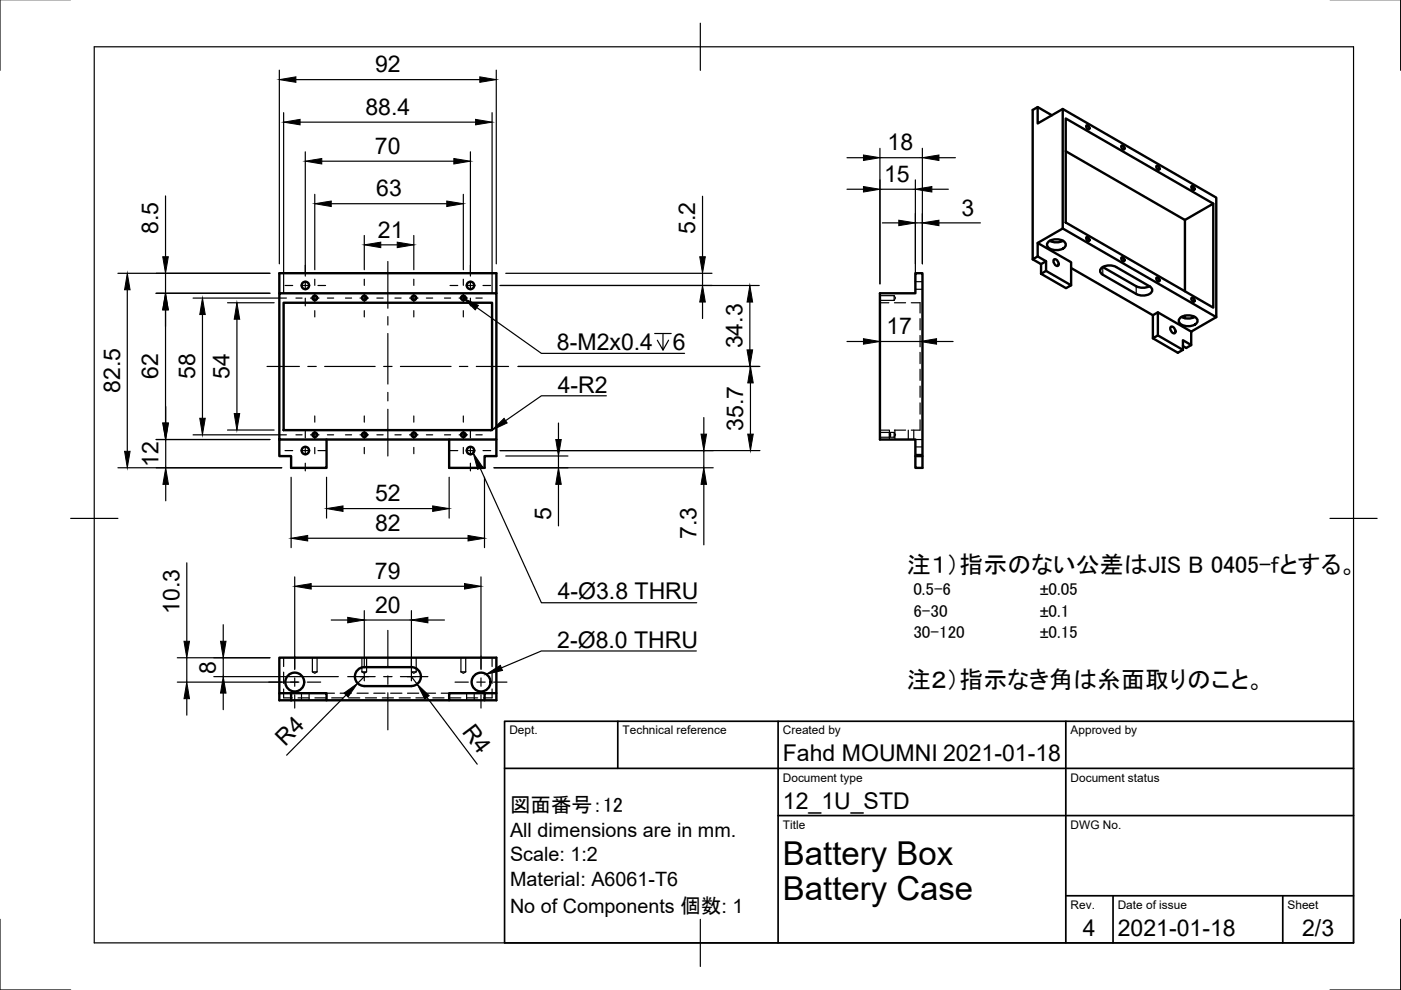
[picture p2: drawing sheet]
<svg xmlns="http://www.w3.org/2000/svg" width="297mm" height="210mm" viewBox="0 0 297 210" stroke-linecap="round" stroke-linejoin="round" font-family="sans-serif">
<!-- layer: Visible -->
<g fill="none" stroke="#000" stroke-width=".51">
<path d="M220 22.7l3 1.7M225.3 23.1l-5.3 3.1v-3.5l-1.1 .6v31.7l1.1-.6M225.3 23.1l32.6 18.8v25.3l-32.6-18.8zM226 32.1l25.2 14.5 6-3.4M226 25.1l31.2 18.1v22l-31.2-18zM230.3 26.6l.5 .1 .1 .7-.4-.2zM237.8 30.9l.4 .1 .2 .6-.5-.1zM245.2 35.2l.5 .1 .1 .6-.5-.1zM252.6 39.5l.5 .1 .1 .6-.4-.1zM218.9 55l1.8 1v2.1M220.7 58.1l1.1-.7v-2l-1.8-1v-2.9l7.1 4.1v4.9M221.8 57.4l5.3 3.1-1.1 .6-5.3-3"/>
<path d="M221.8 55.4l-1.1 .6M222.2 51.4a2.63 2.63 0 0 1 3.8 .3 1.63 1.63 0 0 1-2 1.3 1.63 1.63 0 0 1-2-1.3zM222.6 51l1.4 .4 1.4-.4M223.5 55a.92 .92 0 0 1 .8 1.4 .92 .92 0 0 1-.8-1.4zM225.3 48.4l-5.3 3.1M227.1 56.8l17.3 10 1.1-.6 7.1 4.1M230.3 50.3l.5 .1 .1 .7-.4-.2zM233.4 56.9a2.88 2.88 0 0 1 3.3-.3l7.4 4.4a.95 .95 0 0 1 .1 1 .95 .95 0 0 1-.9 .5l-1.5 .1-.9-.3-7.1-4.1a.83 .83 0 0 1-.4-1.3zM233.8 56.6l7.5 4.3 1.5 .1 .9-.3M237.8 54.6l.4 .1 .2 .7-.5-.2zM245.2 58.9l.5 .1 .1 .6-.5-.1zM251.2 46.6v15.2"/>
<path d="M59.2 62.2h46v31h-46zM59.2 62.2v-4.3h46v4.3M60.1 64.2h44.2v27h-44.2zM186.6 62.2h7.5v-4.3h1.5v38.8h-1.5v-3.5h-7.5zM244.4 66.8v4.9l1.1-.6 5.3 3.1M244.4 71.7l5.3 3.1 1.1-.6M245.5 66.2v4.9M248.3 69.3a.92 .92 0 0 1 .8 1.3 .92 .92 0 0 1-.8-1.3zM250.1 67.5a2.63 2.63 0 0 1 3.8 .3 1.63 1.63 0 0 1-2 1.4 1.63 1.63 0 0 1-2-1.4zM250.5 67.2l1.4 .3 1.4-.3M251.2 66.9v.6M252.6 73.2l-1.8-1.1v2.1"/>
<path d="M252.6 63.2l.5 .1 .1 .6-.4-.1zM257.9 67.2l-5.3 3.1v2.9l-1.1 .6-.7-.4M59.2 93.2v3.5h2.5v2.5h7.5v-6M95.2 93.2v6h7.5v-2.5h2.5v-3.5M194.1 96.7v2.5h1.5v-2.5M59.2 147h2.5v1.5M61.7 147h7.5v1.5h-7.5M69.2 148.5h26M75.8 142l.9-.5 .5-.1h10a2.01 2.01 0 0 1 2 2.1 2.01 2.01 0 0 1-2 2h-10a2 2 0 0 1-1.8-1.3 2 2 0 0 1 .4-2.2zM102.7 147h-7.5v1.5h10v-9.1h-46v9.1h2.5M105.2 147h-2.5v1.5"/>
<circle cx="64.7" cy="60.5" r=".79"/>
<circle cx="66.7" cy="63.2" r=".5"/>
<circle cx="77.2" cy="63.2" r=".5"/>
<circle cx="87.7" cy="63.2" r=".5"/>
<circle cx="98.2" cy="63.2" r=".5"/>
<circle cx="99.7" cy="60.5" r=".79"/>
<circle cx="64.7" cy="95.5" r=".79"/>
<circle cx="66.7" cy="92.2" r=".5"/>
<circle cx="77.2" cy="92.2" r=".5"/>
<circle cx="87.7" cy="92.2" r=".5"/>
<circle cx="98.2" cy="92.2" r=".5"/>
<circle cx="99.7" cy="95.5" r=".79"/>
<circle cx="62.5" cy="144.6" r="2"/>
<circle cx="102" cy="144.6" r="2"/>
</g>
<!-- layer: Hidden -->
<g fill="none" stroke="#000" stroke-width=".25">
<path d="M194.1 59.7h1.5M186.6 62.7h3M186.6 63.7h3M186.6 64.2h1.8M189.6 62.7l.3 .5-.3 .5M189.6 62.7v1M189.6 64.2h2.4M193.2 64.2h1.9v2.2M194.1 61.3h1.5M195.1 67.6v2.3M195.1 71.1v2.4M195.1 74.7v2.4"/>
<path d="M195.1 78.3v2.4M186.6 91.7h3M186.6 92.7h3M186.6 91.2h1.8M188.6 91.7v1M188.6 91.2v2M188.6 91.7l.2 .3-.2 .7zM189.6 91.7v1M189.6 91.7l.3 .5-.3 .5M189.6 91.2h2.4M189.7 91.2v2M192.6 91.2v2"/>
<path d="M193.7 91.2v2M194.1 94.8h1.5M194.1 96.3h1.5M194.1 93.2h1.5M195.1 81.9v2.3M195.1 85.4v2.4M195.1 89v2.2h-1.9M60.1 139.4v1.9M66.2 139.4v3M67.2 139.4v3M76.7 139.4v3M77.7 139.4v3"/>
<path d="M87.2 139.4v3M88.2 139.4v3M97.7 139.4v3M98.7 139.4v3M104.3 139.4v1.9M60.1 146.1v1.9h1.9M60.1 142.5v2.4M63.2 148h2.4M63.9 147v1.5M65.5 147v1.5M66.2 142.4l.5 .4 .5-.4M66.2 142.4h1"/>
<path d="M66.8 148h2.3M69.2 147h1.7M70.3 148h2.4M72.1 147h2.4M73.9 148h2.4M75.7 147h2.4M76.7 142.4h1M76.7 142.4l.5 .4 .5-.4M77.5 148h2.3M79.2 147h2.4M81 148h2.4M82.8 147h2.4"/>
<path d="M84.6 148h2.4M86.4 147h2.4M87.2 142.4h1M87.2 142.4l.5 .4 .5-.4M88.2 148h2.4M90 147h2.4M91.8 148h2.3M93.6 147h1.6M95.3 148h2.4M97.7 142.4l.5 .4 .5-.4M97.7 142.4h1M98.9 148h2.4"/>
<path d="M98.9 147v1.5M100.5 147v1.5M104.3 142.5v2.4M104.3 146.1v1.9h-1.8"/>
</g>
<!-- layer: Visible Narrow -->
<path d="M233.8 56.6v1.6M240.9 60.7v1.6" fill="none" stroke="#000" stroke-width=".25"/>
<!-- layer: Border -->
<path d="M0 -.1v15M297 -.1v15M20 9.9h267v190h-267zM148.5 4.9v10M15 109.9h10M282 109.9h10M0 194.9v15h15M148.5 194.9v10M297 194.9v15h-15" fill="none" stroke="#000" stroke-width=".25"/>
<!-- layer: TitleBlock -->
<path d="M107 152.9h180v47h-180zM131 152.9v10M165 152.9v47M226 152.9v47M107 162.9h180M165 172.9h122M226 189.9h61M236 189.9v10M272 189.9v10" fill="none" stroke="#000" stroke-width=".36"/>
<!-- layer: Annotations -->
<path d="M98.2 63.2l3.2 1.5-.6 1zM100.3 96.1l2 2.9-1 .5zM104.3 91.2l2.6-2.5 .6 1zM103.1 143l3-1.9 .4 1z" fill="#000" stroke="#000" stroke-width=".21"/>
<path d="M101.1 65.2l13.7 9.7h30.3M138.8 70.7h3.5M140.6 70.7v3.5l-1.2-2.1M141.8 72.1l-1.2 2.1M101.8 99.2l13 28.6h32.9M128.6 83.9h-13.8l-7.6 5.3M147.6 138h-32.8l-8.5 3.6" fill="none" stroke="#000" stroke-width=".25"/>
<!-- layer: Center Lines -->
<g fill="none" stroke="#000" stroke-width=".25">
<path d="M64.7 56.2v1.7M64.7 59.6v1.8M66.7 59.2v1.3M77.2 59.2v1.3M82.2 55.4v10M87.7 59.2v1.3M98.2 59.2v1.3M99.7 56.2v1.7M99.7 59.6v1.8M56.6 77.7h6.9M60.4 60.5h1.7M62.7 63.2h1.4"/>
<path d="M63.8 60.5h1.8M64.7 63.2v1.6M65.3 77.7h1.8M65.8 63.2h1.8M66.7 62.3v1.8M66.7 65.9v1.3M67.4 60.5h1.6M68.8 77.7h10.7M69.4 63.2h1.3M73.2 63.2h1.3M76.3 63.2h1.8M77.2 62.3v1.8"/>
<path d="M77.2 65.9v1.3M79.9 63.2h1.3M81.3 77.7h1.8M82.2 67.1v1.8M82.2 70.7v10.7M83.7 63.2h1.3M84.9 77.7h10.7M86.8 63.2h1.8M87.7 62.3v1.8M87.7 65.9v1.3M90.4 63.2h1.3M94.2 63.2h1.3"/>
<path d="M95.4 60.5h1.6M97.3 63.2h1.8M97.4 77.7h1.8M98.2 62.3v1.8M98.2 65.9v1.3M98.8 60.5h1.8M99.7 63.2v1.6M100.9 63.2h1.3M101 77.7h6.8M102.4 60.5h1.6M60.4 95.5h1.7M62.7 92.2h1.4"/>
<path d="M63.8 95.5h1.8M64.7 91.2v1.7M64.7 94.7v1.7M64.7 98.2v1.6M65.8 92.2h1.8M66.7 88.2v1.3M66.7 91.3v1.8M66.7 94.9v1.3M67.4 95.5h1.6M69.4 92.2h1.3M73.2 92.2h1.3M76.3 92.2h1.8"/>
<path d="M77.2 88.2v1.3M77.2 91.3v1.8M77.2 94.9v1.3M79.9 92.2h1.3M82.2 83.2v1.8M82.2 86.8v9.9M83.7 92.2h1.3M86.8 92.2h1.8M87.7 88.2v1.3M87.7 91.3v1.8M87.7 94.9v1.3M90.4 92.2h1.3"/>
<path d="M94.2 92.2h1.3M95.4 95.5h1.6M97.3 92.2h1.8M98.2 88.2v1.3M98.2 91.3v1.8M98.2 94.9v1.3M98.8 95.5h1.8M99.7 91.2v1.7M99.7 94.7v1.7M99.7 98.2v1.6M100.9 92.2h1.3M102.4 95.5h1.6"/>
<path d="M62.5 139.1v2.9M82.2 133.7v7.8M102 139.1v2.9M57 144.6h2.8M61.6 144.6h1.8M62.5 143.7v1.8M62.5 147.3v2.8M65.2 144.6h2.8M73.7 143.5h5.8M77.2 142.6v1.7M81.3 143.5h1.8M82.2 143.3v1.8"/>
<path d="M82.2 146.9v7.8M84.9 143.5h5.8M87.2 142.6v1.7M96.5 144.6h2.8M101.1 144.6h1.8M102 143.7v1.8M102 147.3v2.8M104.6 144.6h2.9"/>
</g>
<!-- layer: Dimensions -->
<g fill="none" stroke="#000" stroke-width=".25">
<path d="M59.2 14.9v41M62.7 16.9h39M105.2 14.9v41M60.1 23.9v38.3M63.6 25.9h37.2M64.7 32.2v26.3M68.2 34.2h28M99.7 32.2v26.3M104.3 23.9v38.3M179.6 33.4h3.5M186.6 31.4v28.8M186.6 33.4h9"/>
<path d="M194.1 38.1v22.1M195.6 31.4v24.5M199.1 33.4h3.5M25 57.9h32.2M35.1 41.5v12.9M35.1 57.9v4.3M66.7 41.2v16M70.2 43.2h24.5M77.2 49.9v7.3M80.7 51.9h3.5M87.7 49.9v7.3M98.2 41.2v16"/>
<path d="M107.2 57.9h43.8M148.9 41.6v12.8M148.9 57.9v2.6M179.6 40.1h3.5M186.6 40.1h7.5M187.1 47.3h3.5M194.1 47.3h1.5M197.6 40.1h3.5M199.1 47.3h8.8M27 61.4v34.3M33.1 62.2h24.1M35.1 65.7v24"/>
<path d="M40.9 63.2h19.8M42.9 66.7v22M48.2 64.2h9.9M50.2 67.7v20M106 60.5h55M109.8 77.7h51.3M148.9 64v3.5M159 64v10.2M179.6 72.4h3.5M186.6 72.4h8.5M198.6 72.4h3.5M25 99.2h34.7"/>
<path d="M33.1 93.2h24.1M35.1 86.2v3.5M35.1 93.2v6M40.9 92.2h19.8M48.2 91.2h9.9M104.7 99.2h46.5M106 95.5h55.1M107.2 96.7h13.2M118.4 89.7v3.5M118.4 96.7v2.5M149.2 88.5v3.5M149.2 95.5v3.7"/>
<path d="M159.1 81.2v10.8M35.1 102.7v3.5M39.6 119.3v16.7M61.7 101.2v14.9M65.2 114.1h34M69.2 101.2v8.6M72.7 107.8h19M95.2 101.2v8.6M102.7 101.2v14.9M118.4 102.7v8.8M149.2 102.7v12.8M37.6 139.5h19.6"/>
<path d="M39.6 139.5v5.1M47.3 132.5v3.5M47.3 139.5v4M62.5 122.3v19.4M66 124.3h32.5M70.2 131.5h3.5M77.2 129.5v11.9M77.2 131.5h10M87.2 129.5v11.9M90.7 131.5h3.5M102 122.3v19.4M37.6 144.6h25.6"/>
<path d="M39.6 148.1v3.5M45.3 143.5h26.4M47.3 147v3.5M73.4 147.4l-12.6 12.7M77.2 143.5l-1.4 1.4M87.2 143.5l1.2 1.5M90.5 147.9l10.7 14.1"/>
</g>
<g fill="#000" stroke="#000" stroke-width=".21">
<path d="M59.2 16.9l3.5-.6v1.2zM101.7 16.3l3.5 .6-3.5 .6zM60.1 25.9l3.5-.6v1.2zM64.7 34.2l3.5-.6v1.2zM96.2 33.6l3.5 .6-3.5 .6zM100.8 25.3l3.5 .6-3.5 .6zM183.1 32.9l3.5 .5-3.5 .6zM183.1 39.6l3.5 .5-3.5 .6zM194.1 40.1l3.5-.5v1.1zM195.6 33.4l3.5-.5v1.1zM34.5 54.4h1.2l-.6 3.5zM66.7 43.2l3.5-.6v1.2z"/>
<path d="M77.2 51.9l3.5-.6v1.2zM84.2 51.3l3.5 .6-3.5 .6zM94.7 42.6l3.5 .6-3.5 .6zM148.4 54.4h1.1l-.6 3.5zM190.6 46.7l3.5 .6-3.5 .6zM195.6 47.3l3.5-.6v1.2zM27 57.9l.6 3.5h-1.2zM35.1 62.2l.6 3.5h-1.2zM42.9 63.2l.6 3.5h-1.1zM50.2 64.2l.6 3.5h-1.1zM148.9 60.5l.6 3.5h-1.1zM158.4 74.2h1.2l-.6 3.5z"/>
<path d="M159 60.5l.6 3.5h-1.2zM183.1 71.8l3.5 .6-3.5 .6zM195.1 72.4l3.5-.6v1.2zM26.4 95.7h1.2l-.6 3.5zM34.5 89.7h1.2l-.6 3.5zM42.4 88.7h1.1l-.6 3.5zM49.7 87.7h1.1l-.6 3.5zM117.8 93.2h1.2l-.6 3.5zM148.6 92h1.2l-.6 3.5zM158.5 92h1.2l-.6 3.5zM159.1 77.7l.6 3.5h-1.2zM35.1 99.2l.6 3.5h-1.2z"/>
<path d="M61.7 114.1l3.5-.6v1.2zM69.2 107.8l3.5-.5v1.1zM91.7 107.3l3.5 .5-3.5 .6zM99.2 113.5l3.5 .6-3.5 .6zM118.4 99.2l.6 3.5h-1.2zM149.2 99.2l.6 3.5h-1.2zM39 136h1.2l-.6 3.5zM46.8 136h1.1l-.6 3.5zM62.5 124.3l3.5-.6v1.2zM73.7 130.9l3.5 .6-3.5 .6zM87.2 131.5l3.5-.6v1.2zM98.5 123.7l3.5 .6-3.5 .6z"/>
<path d="M39.6 144.6l.6 3.5h-1.2zM47.3 143.5l.6 3.5h-1.1zM72.9 147l2.9-2.1-2 2.9zM88.4 145l2.6 2.5-.9 .7z"/>
</g>
<g font-size="7">
<text x="166" y="183.4">Battery Box</text>
<text x="166" y="190.9">Battery Case</text>
</g>
<g font-size="5.1">
<text x="192.3" y="121.4">注１）指示のない公差はJIS B 0405-fとする。</text>
<text x="192.3" y="145.9">注２）指示なき角は糸面取りのこと。</text>
</g>
<g font-size="4.9">
<text x="79.5" y="15.3">92</text>
<text x="77.5" y="24.3">88.4</text>
<text x="79.5" y="32.6">70</text>
<text x="188.2" y="31.9">18</text>
<text x="79.8" y="41.6">63</text>
<text x="187.4" y="38.6">15</text>
<text x="203.9" y="45.7">3</text>
<text x="33.5" y="49.6" transform="rotate(-90 33.5 49.6)">8.5</text>
<text x="80.1" y="50.4">21</text>
<text x="147.4" y="49.6" transform="rotate(-90 147.4 49.6)">5.2</text>
<text x="187.9" y="70.9">17</text>
<text x="118.1" y="74.2">8-M2x0.4</text>
<text x="142.6" y="74.2">6</text>
<text x="157.4" y="73.9" transform="rotate(-90 157.4 73.9)">34.3</text>
<text x="25.4" y="83.3" transform="rotate(-90 25.4 83.3)">82.5</text>
<text x="33.5" y="80.4" transform="rotate(-90 33.5 80.4)">62</text>
<text x="41.4" y="80.4" transform="rotate(-90 41.4 80.4)">58</text>
<text x="48.7" y="80.4" transform="rotate(-90 48.7 80.4)">54</text>
<text x="118.2" y="83.2">4-R2</text>
<text x="157.5" y="91.4" transform="rotate(-90 157.5 91.4)">35.7</text>
<text x="33.6" y="99.1" transform="rotate(-90 33.6 99.1)">12</text>
<text x="79.5" y="106.3">52</text>
<text x="79.5" y="112.6">82</text>
<text x="116.9" y="110.2" transform="rotate(-90 116.9 110.2)">5</text>
<text x="147.7" y="114.3" transform="rotate(-90 147.7 114.3)">7.3</text>
<text x="79.5" y="122.8">79</text>
<text x="38" y="130.1" transform="rotate(-90 38 130.1)">10.3</text>
<text x="79.5" y="129.9">20</text>
<text x="118.2" y="127.1">4-Ø3.8 THRU</text>
<text x="118.2" y="137.3">2-Ø8.0 THRU</text>
<text x="45.8" y="142.8" transform="rotate(-90 45.8 142.8)">8</text>
<text x="97.9" y="155.1" transform="rotate(53 97.9 155.1)">R4</text>
<text x="60.5" y="158.3" transform="rotate(-45 60.5 158.3)">R4</text>
<text x="166" y="161.4">Fahd MOUMNI 2021-01-18</text>
<text x="166" y="171.4">12_1U_STD</text>
<text x="229.6" y="198.6">4</text>
<text x="237" y="198.4">2021-01-18</text>
<text x="276.1" y="198.6">2/3</text>
</g>
<text font-size="4.4" x="108.1" y="172.2">図面番号：12</text>
<g font-size="4.2">
<text x="108.1" y="177.4">All dimensions are in mm.</text>
<text x="108.1" y="182.6">Scale: 1:2</text>
<text x="108.1" y="187.8">Material: A6061-T6</text>
<text x="108.1" y="193.5">No of Components 個数: 1</text>
</g>
<g font-size="3.6">
<text x="193.7" y="126.3">0.5-6</text>
<text x="193.7" y="130.7">6-30</text>
<text x="193.7" y="135.2">30-120</text>
</g>
<g font-size="3.5">
<text x="220.4" y="126.3">±0.05</text>
<text x="220.4" y="130.7">±0.1</text>
<text x="220.4" y="135.2">±0.15</text>
</g>
<g font-size="2.5">
<text x="108" y="155.7">Dept.</text>
<text x="132" y="155.7">Technical reference</text>
<text x="166" y="155.7">Created by</text>
<text x="227" y="155.7">Approved by</text>
<text x="166" y="165.7">Document type</text>
<text x="227" y="165.7">Document status</text>
<text x="166" y="175.7">Title</text>
<text x="227" y="175.7">DWG No.</text>
<text x="227" y="192.7">Rev.</text>
<text x="237" y="192.7">Date of issue</text>
<text x="273" y="192.7">Sheet</text>
</g>
</svg>
